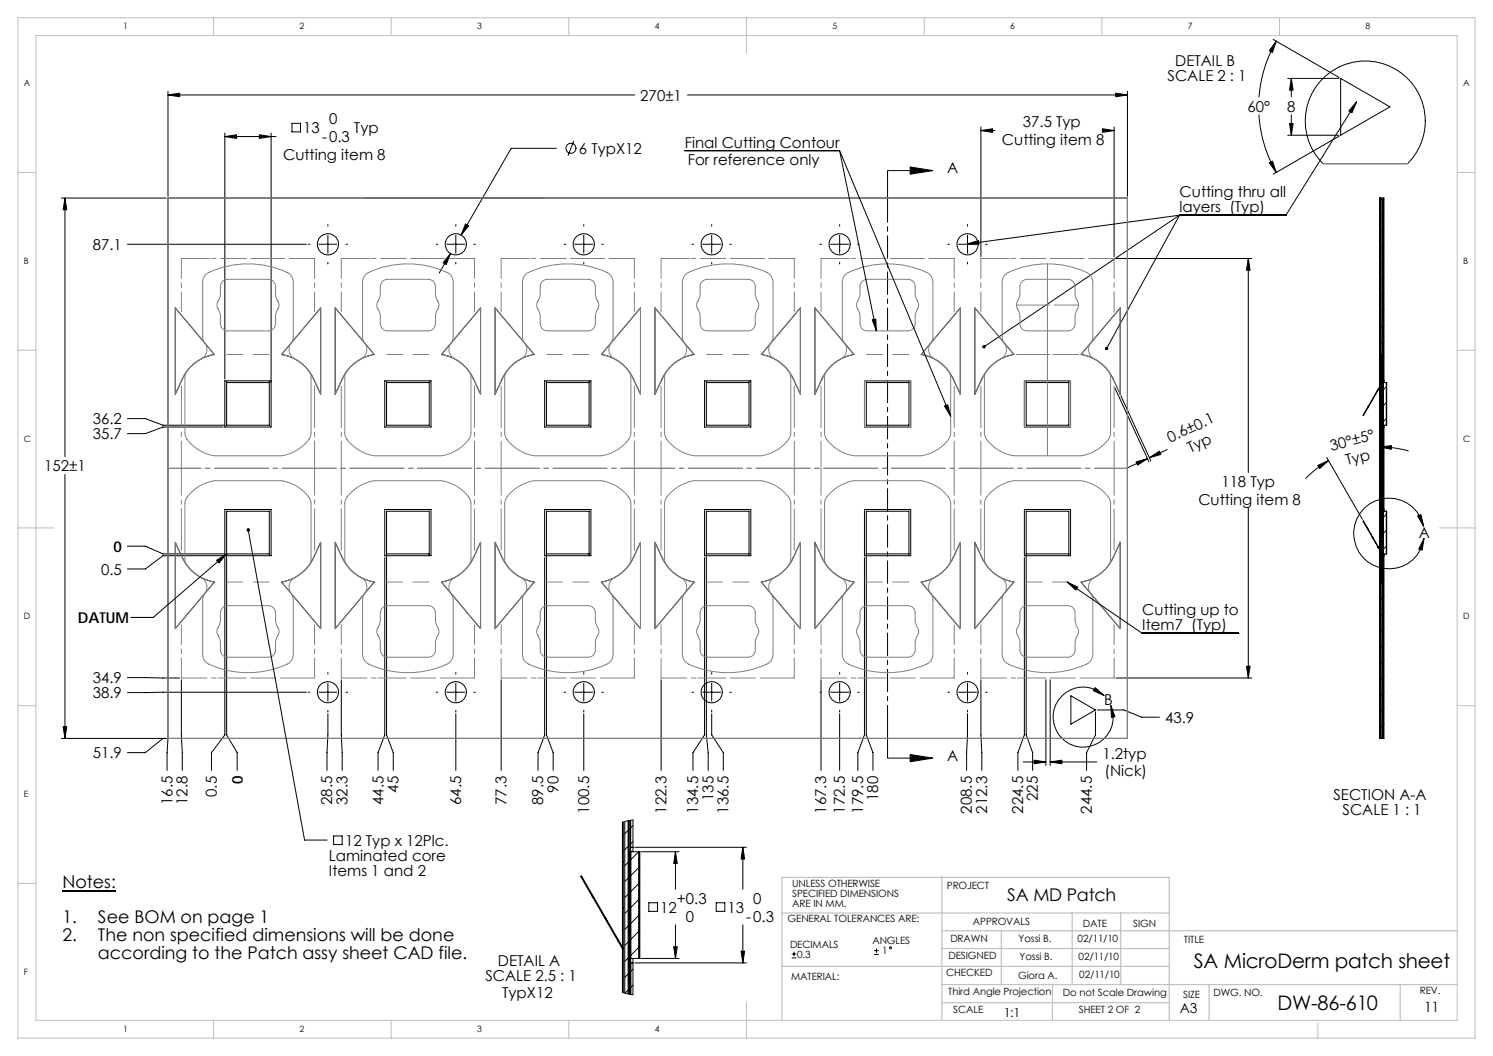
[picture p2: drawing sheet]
<svg xmlns="http://www.w3.org/2000/svg" width="420mm" height="297mm" viewBox="0 0 420 297" stroke-linecap="round" stroke-linejoin="round" font-family="sans-serif">
<g fill="none" stroke="#c0c0c0" stroke-width=".34">
<path d="M220.1 256.8h108.9M265.1 246.4v40.7M301.7 256.8v20.1M315.4 256.8v20.1M220.1 271.8h108.9M265.1 276.9h145M265.1 261.8h145M265.1 266.8h63.9M281.8 261.8v15.1M296.2 276.9v10.2M340.3 276.9v10.2M394 276.9v10.2"/>
<path d="M220.1 287.1v-40.3h108.9v40.3M265.1 282h63.9"/>
</g>
<g fill="none" stroke="#c0c0c0" stroke-width=".28">
<path d="M5.1 5h410v287h-410zM10.1 10h400v277h-400zM60.1 5v5M110.1 5v5M160.1 5v5M210.1 5v10M260.1 5v5M310.1 5v5M360.1 5v5M5.1 48.5h5M410.1 48.5h5M5.1 98.5h5"/>
<path d="M410.1 98.5h5M5.1 148.5h10M405.1 148.5h10M5.1 198.5h5M410.1 198.5h5M5.1 248.5h5M60.1 287v5M110.1 287v5M160.1 287v5M210.1 282v10M370.9 287.8v4.2"/>
</g>
<g fill="none" stroke="#000" stroke-width=".28">
<path d="M358.3 11.1l18.6 10.7M359.2 11.6a37.2 37.2 0 0 0-4.9 15.7M47.3 25.7v29.5M47.3 26.7h131.3M63.3 37.4v69.2M63.3 38.4h14.4M76.3 37.4v82.7h-13v-13h13M82.2 34.7h2.4v2.4h-2.4zM161.5 39.7l-1.6 4M193.5 26.7h123.8M276 35.7v36.5M276 36.7h4"/>
<path d="M312 36.7h1.5M313.5 35.7v36.5M317.3 25.7v29.5M354.3 32.3a37 37 0 0 0 4.9 16.2M362.4 22.1h14.4M362.4 38h14.4M363.4 22.1v5.2M363.4 32.3v5.7M371.8 22.6a16.9 16.9 0 0 1 24.1-.7 16.9 16.9 0 0 1 .2 24.1h-23.8a16.9 16.9 0 0 1-.5-23.4zM376.9 38.3l-18.6 10.7M377.3 22.1l13.8 8-13.8 7.9zM381.8 28.7l-19.9 31.8h-30"/>
<path d="M17.3 55.7h29.5M18.3 55.7v72.7M47.3 55.7h270v152h-270zM156.6 41.7h-12.7l-14.1 24.4M192.7 42.4h43.6M236.3 42.4l31.2 74.7M236.3 42.4l10.3 50.7M262.5 48h-12.7v14.5M388.4 55.7v57.6M388.5 55.7v152M388.9 56.1l-.6 .6M389.3 55.7l-.1 .1"/>
<path d="M35.9 68.7h50.3M86.8 68.7h.4M89.7 68.7h5.1M92.3 63.2v.4M92.3 66.2v5M92.3 73.8v.5M97.4 68.7h.4M122.8 68.7h.4M125.7 68.7h5.1M126.8 71.3l-3.2 5.5M128.3 63.2v.4M128.3 66.2v5"/>
<path d="M128.3 73.8v.5M133.4 68.7h.4M158.7 68.7h.5M161.7 68.7h5.1M164.3 63.2v.4M164.3 66.2v5M164.3 73.8v.5M169.4 68.7h.4M194.7 68.7h.5M197.7 68.7h5.1M200.3 63.2v.4M200.3 66.2v5"/>
<path d="M200.3 73.8v.5M205.4 68.7h.4M230.7 68.7h.5M233.8 68.7h5M236.3 63.2v.4M236.3 66.2v5M236.3 73.8v.5M241.4 68.7h.4M249.8 63.8v1.2M249.8 66.3v6.4M249.8 73.9v1.3M249.8 76.5v6.3"/>
<path d="M266.8 68.7h.4M269.7 68.7h5.1M272.3 63.2v.4M272.3 66.2v5M272.3 73.8v.5M277.4 68.7h.4M314 72.7h38.3M331.9 60.5l-59.7 8.1M331.9 60.5l-20.5 37.5M331.9 60.5l-55 37M351.3 72.7v60.2M388.9 60.6l-.6 .6"/>
<path d="M388.9 65l-.6 .7M388.9 69.6l-.6 .6M388.9 74l-.6 .7M388.9 78.5l-.6 .7M389.5 64.5l-.3 .3M389.5 73.5l-.3 .3M389.5 78l-.3 .3M389.5 69l-.3 .3M389.5 60l-.3 .3M49.3 86.6l11 13.1a12 12 0 0 0-9 6.9l-2 4.3zM90.2 86.6v24.3a24 24 0 0 0-3.7-7.1 12 12 0 0 0-7.3-4.1zM94.3 86.6l11 13.1a12 12 0 0 0-9 6.9l-2 4.3z"/>
<path d="M135.2 86.6v24.3a23.8 23.8 0 0 0-3.7-7.1 12 12 0 0 0-7.3-4.1zM139.3 86.6l11 13.1a12 12 0 0 0-9 6.9l-2 4.3zM180.2 86.6v24.3a23.8 23.8 0 0 0-3.7-7.1 12 12 0 0 0-7.3-4.1zM184.3 86.6l11 13.1a12 12 0 0 0-9 6.9l-2 4.3zM225.2 86.6v24.3a23.8 23.8 0 0 0-3.7-7.1 12 12 0 0 0-7.3-4.1zM229.3 86.6l11 13.1a12 12 0 0 0-9 6.9l-2 4.3zM249.8 84.1v1.3M249.8 86.6v6.4M249.8 94.3v1.2M249.8 96.8v6.3M270.2 86.6v24.3a23.8 23.8 0 0 0-3.7-7.1 12 12 0 0 0-7.3-4.1zM274.3 86.6l11 13.1a12 12 0 0 0-9 6.9l-2 4.3z"/>
<path d="M315.2 86.6v24.3a23.8 23.8 0 0 0-3.7-7.1 12 12 0 0 0-7.3-4.1zM388.4 99.7h.1M388.9 83l-.6 .7M388.9 87.5l-.6 .7M388.9 92l-.6 .6M388.9 96.5l-.6 .7M388.9 99.7h.2v64M389.5 82.5l-.3 .2M389.5 87l-.3 .2M389.5 91.5l-.3 .2M389.5 96l-.3 .2M35.9 117.8h5l5 1.8h17.4"/>
<path d="M63.8 107.6h12M63.8 107.1v12.5h12v-12.5M108.3 107.1h13v13h-13zM108.8 107.6h12M108.8 107.1v12.5h12v-12.5M153.3 107.1h13v13h-13zM153.8 107.6h12M153.8 107.1v12.5h12v-12.5M198.3 107.1h13v13h-13zM198.8 107.6h12M198.8 107.1v12.5h12v-12.5M243.3 107.1h13v13h-13z"/>
<path d="M243.8 107.6h12M243.8 107.1v12.5h12v-12.5M249.8 104.4v1.3M249.8 107v6.3M249.8 114.6v1.2M249.8 117.1v6.4M288.3 107.1h13v13h-13zM288.8 107.1v12.5h12v-12.5M288.8 107.6h12M313.7 109.1l9.6 20.8M315.4 111.3l8.5 18.4M384.8 114.7l-1.2 2.1 1.3-2.1"/>
<path d="M384.8 114.7h.1M384.9 114.5l-.1 .2M384.9 114.5l.1 .1M385 114.6l-.1 .1M386.3 112.1h.1M386.3 112.1l-1.4 2.4M386.4 112.1l-1.4 2.5M386.5 111.8l-.2 .3M386.5 111.8h.1M386.6 111.8l-.2 .3M387.7 109.6l-1.2 2.2M387.7 109.6l.1 .1"/>
<path d="M387.8 109.6l.5-.9v-53h.6v152h-.6v-53l-.5-.8M387.8 109.6h-.1M387.8 109.6h.1M387.8 109.7l-1.2 2.1M387.9 109.6l-.1 .1M388.3 113.3v5.1M388.3 108.9v4.4M388.3 118.4v26.6M388.3 118.4h.1M388.3 113.3h.1M388.4 108.7l-.5 .9M388.4 113.3v5.1"/>
<path d="M388.4 119.5l-.1 .1M388.4 101.5l-.1 .1M388.4 106l-.1 .1M388.4 118.4v26.6M389.1 100h.1M389.2 107.1h.3M389.2 107.6h1v12h-1.1M389.5 107.6v-51.9h-.3v152h.3v-51.9M389.5 100.5l-1 .9M389.5 104.9l-1 1M389.5 119.6v24.2M390.2 107.6v12"/>
<path d="M390.2 108.7l-1.7 1.7M390.2 113.2l-1.7 1.7M390.2 117.6l-1.7 1.7M18.3 133.5v74.2M62.8 120.1h-16.9l-5 1.9h-5M249.8 124.7v1.3M249.8 127.3v6.3M249.8 134.9v1.3M249.8 137.4v6.4M322.9 129l-5.7 2.7M328.5 126.4l-5 2.4M373.4 128.7l10 17.4"/>
<path d="M373.9 129.6a29.5 29.5 0 0 0-6.4 5M388.3 125.7a30.3 30.3 0 0 1 8 1.1M388.4 124l-.1 .1M388.4 128.5l-.1 .1M388.4 133l-.1 .1M388.4 137.5l-.1 .1M389.1 123.3l-.6 .5M389.1 127.8l-.6 .5M389.1 132.2l-.6 .6M389.1 136.7l-.6 .6M389.2 120.1h.3M389.5 122.9l-.3 .2"/>
<path d="M389.5 127.4l-.3 .3M389.5 131.9l-.3 .2M389.5 136.4l-.3 .2M35.9 153.6h5l5 2.2h17.4M49.3 152.5a23.7 23.7 0 0 0 3.8 7.1 12.1 12.1 0 0 0 7.2 4.1l-11 13.1zM62.8 156.3h-16.9l-5 3.7h-5M63.3 143.3h13v13h-13zM63.3 156.8v49.9l-3.8 5v5M69.9 149.1l15.8 87.2h6.4M75.8 156.3v-12.5h-12v62.9l2.9 5v5M75.8 155.8h-12l-20.7 17.9h-6.3M90.2 152.5v24.3l-11-13.1a12 12 0 0 0 9-6.8z"/>
<path d="M94.3 152.5a23.7 23.7 0 0 0 3.8 7.1 12.1 12.1 0 0 0 7.2 4.1l-11 13.1zM108.3 143.3h13v13h-13zM108.3 156.8v49.9l-1.9 5v5M108.8 155.8h12M120.8 156.3v-12.5h-12v62.9l1.9 5v5M135.2 152.5v24.3l-11-13.1a12.1 12.1 0 0 0 9-6.8zM139.3 152.5a23.7 23.7 0 0 0 3.8 7.1 12.1 12.1 0 0 0 7.2 4.1l-11 13.1zM153.3 143.3h13v13h-13zM153.3 156.8v49.9l-1.9 5v5M153.8 155.8h12M165.8 156.3v-12.5h-12v62.9l1.9 5v5M180.2 152.5v24.3l-11-13.1a12.1 12.1 0 0 0 9-6.8z"/>
<path d="M184.3 152.5a23.7 23.7 0 0 0 3.8 7.1 12.1 12.1 0 0 0 7.2 4.1l-11 13.1zM198.3 143.3h13v13h-13zM198.3 156.8v49.9l-3.3 5v5M198.8 155.8h12M210.8 156.3v-12.5h-12v62.9l.5 5v5M225.2 152.5v24.3l-11-13.1a12.1 12.1 0 0 0 9-6.8zM229.3 152.5a23.7 23.7 0 0 0 3.8 7.1 12.1 12.1 0 0 0 7.2 4.1l-11 13.1zM243.3 143.3h13v13h-13zM243.3 156.8v49.9l-1.9 5v5M243.8 155.8h12M249.8 145.1v1.2M249.8 147.6v6.3"/>
<path d="M249.8 155.2v1.3M249.8 157.8v6.3M255.8 156.3v-12.5h-12v62.9l1.9 5v5M270.2 152.5v24.3l-11-13.1a12.1 12.1 0 0 0 9-6.8zM274.3 152.5a23.7 23.7 0 0 0 3.8 7.1 12.1 12.1 0 0 0 7.2 4.1l-11 13.1zM288.3 143.3h13v13h-13zM288.3 156.8v49.9l-1.8 5v5M288.8 155.8h12M300.8 156.3v-12.5h-12v62.9l1.8 5v5M315.2 152.5v24.3l-11-13.1a12.1 12.1 0 0 0 9-6.8zM351.3 143v47.7M383.7 146.6l-.1 .1"/>
<path d="M384.8 148.8l.1 .1M384.9 148.7l.1 .2M384.9 148.7l-1.2-2.2 1.1 2.3M384.9 148.7l-.1 .1M384.9 148.9l1.4 2.5M385 148.9l1.4 2.4M385 148.9h-.1M386.3 151.4l.2 .2M386.4 151.3l.2 .3M386.4 151.3l-.1 .1M386.5 151.6l1.2 2.2M386.6 151.6l1.2 2.2"/>
<path d="M386.6 151.6h-.1M387.7 153.8l.1 .1M387.8 153.8h.1M387.8 153.8h-.1M387.9 153.8l.5 .9M387.9 153.8l-.1 .1M388.3 145v5.2M388.3 150.2v4.3M388.3 150.2h.1M388.3 145h.1M388.4 145v5.2M388.4 155.4l-.1 .1"/>
<path d="M388.4 159.9l-.1 .1M388.4 141.9l-.1 .1M388.4 150.2v57.5M389.1 143.8h1.1v12h-1M389.1 141.2l-.6 .6M389.2 143.3h.3M389.2 156.3h.3M389.5 140.9l-.3 .2M389.5 158.8l-1 .9M390.2 143.8v12M390.2 144.6l-1.7 1.7M390.2 149.1l-1.7 1.7"/>
<path d="M390.2 153.6l-1.7 1.7M400.6 148a9.9 9.9 0 0 0-15.5-6 9.9 9.9 0 0 0 .6 16.6 9.9 9.9 0 0 0 15-7.2M249.8 165.4v1.2M249.8 167.9v6.4M249.8 175.5v1.3M249.8 178.1v6.3M300.3 163.7l21.1 14.4h27.2M388.4 163.7h.1M388.9 163.8l-.6 .7M388.9 168.3l-.6 .7M388.9 172.8l-.6 .7M388.9 177.3l-.6 .7"/>
<path d="M388.9 163.7h.2M389.1 163.7h.1M389.1 163.4h.1M389.5 163.3l-.3 .3M389.5 167.8l-.3 .3M389.5 172.3l-.3 .3M389.5 176.8l-.3 .2M35.9 190.6l14.6 .1M51 191.2v15.5l.3 10M86.2 194.7l-50.3 .1M86.8 194.7h.4M89.7 194.7h5.1"/>
<path d="M92.3 189.2v.4M92.3 192.2v5.1M92.3 199.8v.5M96 191.2v15.5l.3 10M97.4 194.7h.4M122.8 194.7h.4M125.7 194.7h5.1M128.3 189.2v.4M128.3 192.2v5.1M128.3 199.8v.5M133.4 194.7h.4M141 191.2v25.5"/>
<path d="M158.7 194.7h.5M161.7 194.7h5.1M164.3 189.2v.4M164.3 192.2v5.1M164.3 199.8v.5M169.4 194.7h.4M186 191.2v25.5M194.7 194.7h.5M197.7 194.7h5.1M200.3 189.2v.4M200.3 192.2v5.1M200.3 199.8v.5"/>
<path d="M205.4 194.7h.4M230.7 194.7h.5M231 191.2v25.5M233.8 194.7h5M236.3 189.2v.4M236.3 192.2v5.1M236.3 199.8v.5M241.4 194.7h.4M249.8 198.4v14.9h12.7M249.8 185.7v1.3M249.8 188.2v6.4M249.8 195.9v1.2"/>
<path d="M266.8 194.7h.4M269.7 194.7h5.1M272.3 189.2v.4M272.3 192.2v5.1M272.3 199.8v.5M276 191.2v15.5l.3 10M277.4 194.7h.4M294.3 191.2v24.1M295.5 191.2v24.1M301.4 195.7l6.9 4-6.9 4zM308.8 199.7h7.5l5 2h5M310.7 195.6a8.4 8.4 0 0 0-13.7 2.9 8.4 8.4 0 0 0 7.8 11.6 8.4 8.4 0 0 0 7.8-11.6"/>
<path d="M314 190.7h38.3M388.9 181.8l-.6 .7M388.9 186.3l-.6 .6M388.9 190.8l-.6 .6M388.9 195.3l-.6 .6M388.9 199.7l-.6 .7M389.5 181.3l-.3 .2M389.5 185.8l-.3 .2M389.5 190.2l-.3 .3M389.5 194.8l-.3 .2M389.5 199.2l-.3 .3M17.3 207.7h29.5"/>
<path d="M45.9 207.7l-5 4h-5M47.3 207.7l-.3 4v5M92.3 200.8l-.3 15.9M128.3 200.8v15.9M164.3 200.8v15.9M200.3 200.8v5.9l3.2 5v5M236.3 200.8v15.9M272.3 200.8l-.3 15.9M288 214.3h6.3M295.5 214.3h13.1M308.3 200.2v6.5l-2.5 5v5M388.9 204.3l-.6 .6"/>
<path d="M389.5 203.7l-.3 .3M93.9 235.1h2.4v2.5h-2.4zM175.4 234.9l-.2 .3M175.4 239.4l-.2 .2M176.8 230.9v48.7M177.2 233.1l-1.4 1.4M177.2 237.6l-1.4 1.4M177.2 239.6h2.9v30h-2.6M177.5 238.3h.6M178.1 239.6v-8.9h-.6v49M178.1 232.2l-.6 .6M178.1 236.7l-.6 .6"/>
<path d="M178.6 238.3h31.4M179.7 239.6l-3.9 3.9M179.8 239.6v30M180.3 239.6h10.8M190.1 239.6v10.5M209.1 238.3v11.8M163.8 246.6l-.2 .2M165.4 249.4l-.2 .2M166.6 252l.2 .4M166.8 251.8l.2 .5M166.8 251.8l-3.2-5.4-.2 .1 3.2 5.5M166.8 251.8l-.2 .2"/>
<path d="M166.8 252.4l3.5 6.1M167 252.3l3.5 6M167 252.3l-.2 .1M170.3 258.5l.4 .6M170.5 258.3l.4 .7M170.5 258.3l-.2 .2M170.7 259.1l3.1 5.5M170.9 259l3.1 5.4M170.9 259l-.2 .1M175.2 242.6v12.9M175.2 242.6v-11.3l.2-.1v11.4M175.2 255.5v10.9"/>
<path d="M175.2 255.5h.2M175.2 242.6h.2M175.4 255.5v23.8l-.2-.1v-12.3l-1.3-2.2M175.4 242.6v12.9M180.1 243.8l-4.3 4.2M180.1 248.2l-4.3 4.3M180.1 252.8l-4.3 4.2M180.1 257.2l-4.3 4.3M182.6 253.9h2.4v2.4h-2.4zM201.6 253.9h2.4v2.4h-2.4zM173.8 264.6l.1 .1M174 264.4l.1 .2"/>
<path d="M174 264.4l-.2 .2M174.1 264.6l1.3 2.3M174.1 264.6l-.2 .1M175.2 266.5l-.1 .2M175.4 270.8l-.2 .3M175.4 275.3l-.2 .3M177.5 270.8h.6M178.1 269.6v10.2l-2.3-.4v-48.3l1.4-.3v48.9M178.1 272.6l-2.3 2.3M178.1 277.1l-2.2 2.3M178.6 270.8h31.4M180.1 261.7l-4.3 4.2"/>
<path d="M180.1 266.2l-4.3 4.2M180.3 269.6h10.8M190.1 260.2v9.4M209.1 260.2v10.6M222.9 269.5h1.1M222.9 268.4h1.1M223.5 267.8v1.1M246.1 268.5h1.1M246.1 267.4h1.1M246.6 266.8v1.1M250.4 266.4h.4v.4h-.4z"/>
<circle cx="160.7" cy="41.7" r="1.42"/>
<circle cx="92.3" cy="68.7" r="3"/>
<circle cx="128.3" cy="68.7" r="3"/>
<circle cx="164.3" cy="68.7" r="3"/>
<circle cx="200.3" cy="68.7" r="3"/>
<circle cx="236.3" cy="68.7" r="2.99"/>
<circle cx="272.3" cy="68.7" r="3"/>
<circle cx="92.3" cy="194.7" r="3"/>
<circle cx="128.3" cy="194.7" r="3"/>
<circle cx="164.3" cy="194.7" r="3"/>
<circle cx="200.3" cy="194.7" r="3"/>
<circle cx="236.3" cy="194.7" r="2.99"/>
<circle cx="272.3" cy="194.7" r="3"/>
</g>
<g fill="#000" stroke="#000" stroke-width=".28">
<path d="M359.2 11.6l-1.1 3.2-.9-.5zM47.3 26.7l3.3-.5v1zM63.3 38.4l3.3-.5v1zM73 37.9l3.3 .5-3.3 .5zM276 36.7l3.3-.5v1zM310.2 36.2l3.3 .5-3.3 .5zM314 26.2l3.3 .5-3.3 .5zM363.4 22.1l.5 3.3h-1zM362.9 34.7h1l-.5 3.3zM381.8 28.7l-1.3 3-.9-.5zM18.3 55.7l.5 3.3h-1zM256.1 47l6.4 1-6.4 1z"/>
<path d="M357.2 45.8l.9-.5 1.1 3.2zM126.8 71.3l-1.2 3.1-.9-.5zM131 63l.9 .5-2.1 2.6zM272.2 68.6l3.2-.9 .1 1zM351.3 72.7l.5 3.3h-1zM245.5 89.9l1-.2 .1 3.4zM265.8 114.2l.9-.4 .8 3.3zM319.7 129.9l3.2-.9-2.8 1.9zM323.5 128.8l2.8-1.9 .4 .9zM370.8 130.9l3.1-1.3-2.5 2.2zM388.3 125.7l3.3-.3v1zM60.9 157.6l2.9-1.8-2.2 2.6z"/>
<path d="M398.9 145.1l1-.3 .7 3.2zM400.7 151.4l-.5 3.3-.9-.2zM300.3 163.7l3 1.5-.5 .8zM308.2 193.4l2.5 2.2-3.1-1.3zM312.6 198.5l1.2 3.1-1 .2zM350.8 187.4h1l-.5 3.3zM17.8 204.4h1l-.5 3.3zM256.1 212.2l6.4 1.1-6.4 1zM291 213.8l3.3 .5-3.3 .5zM295.5 214.3l3.3-.5v1zM190.1 239.6l.5 3.3h-1zM209.1 238.3l.5 3.3h-1.1z"/>
<path d="M189.6 266.3h1l-.5 3.3zM208.5 267.5h1.1l-.5 3.3z"/>
<path d="M276.7 97.2l.5 .1-.1 .5-.5-.1 .3-.2-.3 .2z" fill-rule="evenodd"/>
<path d="M311.2 97.7h.4l.2 .2-.2 .4h-.3l.1-.3-.1 .3-.2-.2z" fill-rule="evenodd"/>
<path d="M69.6 148.9l.2-.1 .1 .3-.1-.3h.3l.1 .5-.6 .1z" fill-rule="evenodd"/>
</g>
<g fill="none" stroke="#808080" stroke-width=".28">
<path d="M47.3 55.7h270v152h-270zM372.3 46h23.8M51 79.6v1.2M57.9 77.3a23.5 23.5 0 0 1 14.1-3 21.3 21.3 0 0 1 9.7 3l.6 .9 .2 1.2v15.3l-.2 1.1a3.3 3.3 0 0 0 1.3 5.5 8 8 0 0 1 3.9 4.5v16a4.9 4.9 0 0 1-2.5 3.8l-3.1 1.9-2.7 .7h-18.9a11.1 11.1 0 0 1-8.2-5.7l-.1-16.3a4.5 4.5 0 0 1 2.2-3.5l1.8-1.4a3.3 3.3 0 0 0 1.2-5.5l-.2-1.1v-15.3l.3-1.2zM59 72.7h-8v5.6M59.6 72.7h1.2M62.1 72.7h7.2M62.6 79.1l1.4-.5h11.5a2 2 0 0 1 2 2l.1 2.4 .2 .9a2.89 2.89 0 0 1 0 3.9l-.2 .9a5.1 5.1 0 0 1-.6 3.8l-1.5 .6h-11.5a2.01 2.01 0 0 1-2-2v-2.4l-.2-.9a2.89 2.89 0 0 1 0-3.9l.2-.9a5.1 5.1 0 0 1 .6-3.9zM70.5 72.7h8.2M78.9 72.7h1.3M81.4 72.7h7.1v5.6M88.5 79.6v1.2"/>
<path d="M96 79.6v1.2M102.9 77.3a23.5 23.5 0 0 1 14.1-3 21.3 21.3 0 0 1 9.7 3l.6 .9 .2 1.2v15.3l-.2 1.1a3.3 3.3 0 0 0 1.3 5.5 8 8 0 0 1 3.9 4.5v16a4.9 4.9 0 0 1-2.5 3.8l-3.1 1.9-2.7 .7h-18.9a11.1 11.1 0 0 1-8.2-5.7l-.1-16.3a4.5 4.5 0 0 1 2.2-3.5l1.8-1.4a3.3 3.3 0 0 0 1.2-5.5l-.2-1.1v-15.3l.3-1.2zM104 72.7h-8v5.6M104.6 72.7h1.2M107.1 72.7h7.2M107.6 79.1l1.4-.5h11.5a2 2 0 0 1 2 2l.1 2.4 .2 .9a2.89 2.89 0 0 1 0 3.9l-.2 .9a5.1 5.1 0 0 1-.6 3.8l-1.5 .6h-11.5a2.01 2.01 0 0 1-2-2v-2.4l-.2-.9a2.89 2.89 0 0 1 0-3.9l.2-.9a5.1 5.1 0 0 1 .6-3.9zM115.5 72.7h8.2M123.9 72.7h1.3M126.4 72.7h7.1v5.6M133.5 79.6v1.2M141 79.6v1.2M147.9 77.3a23.5 23.5 0 0 1 14.1-3 21.3 21.3 0 0 1 9.7 3l.6 .9 .2 1.2v15.3l-.2 1.1a3.3 3.3 0 0 0 1.3 5.5 8 8 0 0 1 3.9 4.5v16a4.9 4.9 0 0 1-2.5 3.8l-3.1 1.9-2.7 .7h-18.9a11.1 11.1 0 0 1-8.2-5.7l-.1-16.3a4.5 4.5 0 0 1 2.2-3.5l1.8-1.4a3.3 3.3 0 0 0 1.2-5.5l-.2-1.1v-15.3l.3-1.2z"/>
<path d="M149 72.7h-8v5.6M149.6 72.7h1.2M152.1 72.7h7.2M152.6 79.1l1.4-.5h11.5a2 2 0 0 1 2 2l.1 2.4 .2 .9a2.89 2.89 0 0 1 0 3.9l-.2 .9a5.1 5.1 0 0 1-.6 3.8l-1.5 .6h-11.5a2.01 2.01 0 0 1-2-2v-2.4l-.2-.9a2.89 2.89 0 0 1 0-3.9l.2-.9a5.1 5.1 0 0 1 .6-3.9zM160.5 72.7h8.2M168.9 72.7h1.3M171.4 72.7h7.1v5.6M178.5 79.6v1.2M186 79.6v1.2M192.9 77.3a23.5 23.5 0 0 1 14.1-3 21.3 21.3 0 0 1 9.7 3l.6 .9 .2 1.2v15.3l-.2 1.1a3.3 3.3 0 0 0 1.3 5.5 8 8 0 0 1 3.9 4.5v16a4.9 4.9 0 0 1-2.5 3.8l-3.1 1.9-2.7 .7h-18.9a11.1 11.1 0 0 1-8.2-5.7l-.1-16.3a4.5 4.5 0 0 1 2.2-3.5l1.8-1.4a3.3 3.3 0 0 0 1.2-5.5l-.2-1.1v-15.3l.3-1.2zM194 72.7h-8v5.6M194.6 72.7h1.2"/>
<path d="M197.1 72.7h7.2M197.6 79.1l1.4-.5h11.5a2 2 0 0 1 2 2l.1 2.4 .2 .9a2.89 2.89 0 0 1 0 3.9l-.2 .9a5.1 5.1 0 0 1-.6 3.8l-1.5 .6h-11.5a2.01 2.01 0 0 1-2-2v-2.4l-.2-.9a2.89 2.89 0 0 1 0-3.9l.2-.9a5.1 5.1 0 0 1 .6-3.9zM205.5 72.7h8.2M213.9 72.7h1.3M216.4 72.7h7.1v5.6M223.5 79.6v1.2M231 79.6v1.2M237.9 77.3a23.5 23.5 0 0 1 14.1-3 21.4 21.4 0 0 1 9.7 3l.6 .9 .2 1.2v15.3l-.2 1.1a3.3 3.3 0 0 0 1.3 5.5 8 8 0 0 1 3.9 4.5v16a4.9 4.9 0 0 1-2.5 3.8l-3.1 1.9-2.7 .7h-18.9a11.1 11.1 0 0 1-8.2-5.7l-.1-16.3a4.6 4.6 0 0 1 2.2-3.5l1.8-1.4a3.3 3.3 0 0 0 1.2-5.5l-.2-1.1v-15.3a3 3 0 0 1 .9-2.1zM239 72.7h-8v5.6M239.6 72.7h1.2M242.1 72.7h7.2M242.6 79.1l1.4-.5h11.5a2 2 0 0 1 2 2l.1 2.4 .2 .9a2.89 2.89 0 0 1 0 3.9l-.2 .9a5.1 5.1 0 0 1-.6 3.8l-1.5 .6h-11.5a2.01 2.01 0 0 1-2-2v-2.4l-.2-.9a2.89 2.89 0 0 1 0-3.9l.2-.9a5.1 5.1 0 0 1 .6-3.9z"/>
<path d="M250.5 72.7h8.2M258.9 72.7h1.3M261.4 72.7h7.1v5.6M268.5 79.6v1.2M276 79.6v1.2M282.9 77.3a23.5 23.5 0 0 1 14.1-3 21.4 21.4 0 0 1 9.7 3l.6 .9 .2 1.2v15.3l-.2 1.1a3.3 3.3 0 0 0 1.3 5.5 8 8 0 0 1 3.9 4.5v16a4.9 4.9 0 0 1-2.5 3.8l-3.1 1.9-2.7 .7h-18.9a11.1 11.1 0 0 1-8.2-5.7l-.1-16.3a4.6 4.6 0 0 1 2.2-3.5l1.8-1.4a3.3 3.3 0 0 0 1.2-5.5l-.2-1.1v-15.3a3 3 0 0 1 .9-2.1zM284 72.7h-8v5.6M284.6 72.7h1.2M287.1 72.7h7.2M287.6 79.1l1.4-.5h11.5a2 2 0 0 1 2 2l.1 2.4 .2 .9a2.86 2.86 0 0 1 0 3.9l-.2 .9a5.1 5.1 0 0 1-.6 3.8l-1.5 .6h-11.5a2.01 2.01 0 0 1-2-2v-2.4l-.2-.9a2.89 2.89 0 0 1 0-3.9l.2-.9a5.1 5.1 0 0 1 .6-3.9zM294.8 74.2v15.6M295.5 72.7h8.2"/>
<path d="M303.9 72.7h1.3M306.4 72.7h7.1v5.6M313.5 79.6v1.2M49.3 86.6l11 13.1a12 12 0 0 0-9 6.9l-2 4.3zM51 82.1v5.6M63.8 99.7h4.5M71.2 99.7h4.5M88.5 82.1v5.6M90.2 86.6v24.3a23.8 23.8 0 0 0-3.7-7.1 12 12 0 0 0-7.3-4.1zM94.3 86.6l11 13.1a12 12 0 0 0-9 6.9l-2 4.3zM96 82.1v5.6M108.8 99.7h4.5"/>
<path d="M116.2 99.7h4.5M133.5 82.1v5.6M135.2 86.6v24.3a23.8 23.8 0 0 0-3.7-7.1 12 12 0 0 0-7.3-4.1zM139.3 86.6l11 13.1a12 12 0 0 0-9 6.9l-2 4.3zM141 82.1v5.6M153.8 99.7h4.5M161.2 99.7h4.5M178.5 82.1v5.6M180.2 86.6v24.3a23.8 23.8 0 0 0-3.7-7.1 12 12 0 0 0-7.3-4.1zM184.3 86.6l11 13.1a12 12 0 0 0-9 6.9l-2 4.3zM186 82.1v5.6M198.8 99.7h4.5"/>
<path d="M206.2 99.7h4.5M223.5 82.1v5.6M225.2 86.6v24.3a23.8 23.8 0 0 0-3.7-7.1 12 12 0 0 0-7.3-4.1zM229.3 86.6l11 13.1a12 12 0 0 0-9 6.9l-2 4.3zM231 82.1v5.6M243.8 99.7h4.5M251.2 99.7h4.5M268.5 82.1v5.6M270.2 86.6v24.3a23.8 23.8 0 0 0-3.7-7.1 12 12 0 0 0-7.3-4.1zM274.3 86.6l11 13.1a12 12 0 0 0-9 6.9l-2 4.3zM276 82.1v5.6M286 85.8h9.4"/>
<path d="M286 99.7h9.4M288.8 99.7h4.5M294.8 84.8v15.8M294.8 91v1.3M294.8 93.6v34.6M296.2 99.7h7.3M296.7 85.8h6.8M313.5 82.1v5.6M315.2 86.6v24.3a23.8 23.8 0 0 0-3.7-7.1 12 12 0 0 0-7.3-4.1zM51 108.6v11.7M88.5 108.6v11.7M96 108.6v11.7"/>
<path d="M133.5 108.6v11.7M141 108.6v11.7M178.5 108.6v11.7M186 108.6v11.7M223.5 108.6v11.7M231 108.6v11.7M243.3 107.1h13v13h-13zM268.5 108.6v11.7M276 108.6v11.7M288.3 107.1h13v13h-13zM313.5 108.6v11.7M47.3 131.7h9.2"/>
<path d="M51 121.5v1.3M51 124.1v15.2M53.8 138.5a12.2 12.2 0 0 1 6.5-3.3h18.9a11.2 11.2 0 0 1 8.2 5.7l.1 16.4a4.6 4.6 0 0 1-2.1 3.4l-1.8 1.4a3.3 3.3 0 0 0-1.3 5.5l.2 1.1v15.4l-.2 1.1a3.8 3.8 0 0 1-2.9 2.2 26 26 0 0 1-21.1-.9l-.8-.8-.5-1.6v-15.4l.2-1.1a3.3 3.3 0 0 0-1.2-5.5 8 8 0 0 1-3.9-4.4v-16.4l.3-1.1zM57.8 131.7h1.3M60.4 131.7h15.2M76.9 131.7h1.2M79.4 131.7h15.2M88.5 121.5v1.3M88.5 124.1v15.2M95.9 131.7h1.3M96 121.5v1.3M96 124.1v15.2"/>
<path d="M98.5 131.7h15.2M98.8 138.5a12.2 12.2 0 0 1 6.5-3.3h18.9a11.2 11.2 0 0 1 8.2 5.7l.1 16.4a4.6 4.6 0 0 1-2.1 3.4l-1.8 1.4a3.3 3.3 0 0 0-1.3 5.5l.2 1.1v15.4l-.2 1.1a3.8 3.8 0 0 1-2.9 2.2 26 26 0 0 1-21.1-.9l-.8-.8-.5-1.6v-15.4l.2-1.1a3.3 3.3 0 0 0-1.2-5.5 7.9 7.9 0 0 1-3.9-4.4v-16.4l.3-1.1zM115 131.7h1.2M117.5 131.7h15.2M133.5 121.5v1.3M133.5 124.1v15.2M134 131.7h1.3M136.6 131.7h15.2M141 121.5v1.3M141 124.1v15.2M143.8 138.5a12.2 12.2 0 0 1 6.5-3.3h18.9a11.2 11.2 0 0 1 8.2 5.7l.1 16.4a4.6 4.6 0 0 1-2.1 3.4l-1.8 1.4a3.3 3.3 0 0 0-1.3 5.5l.2 1.1v15.4l-.2 1.1a3.8 3.8 0 0 1-2.9 2.2 26 26 0 0 1-21.1-.9l-.8-.8-.5-1.6v-15.4l.2-1.1a3.3 3.3 0 0 0-1.2-5.5 7.9 7.9 0 0 1-3.9-4.4v-16.4l.3-1.1zM153.1 131.7h1.2"/>
<path d="M155.6 131.7h15.2M172.1 131.7h1.3M174.7 131.7h15.2M178.5 121.5v1.3M178.5 124.1v15.2M186 121.5v1.3M186 124.1v15.2M188.8 138.5a12.2 12.2 0 0 1 6.5-3.3h18.9a11.2 11.2 0 0 1 8.2 5.7l.1 16.4a4.6 4.6 0 0 1-2.1 3.4l-1.8 1.4a3.3 3.3 0 0 0-1.3 5.5l.2 1.1v15.4l-.2 1.1a3.8 3.8 0 0 1-2.9 2.2 26 26 0 0 1-21.1-.9l-.8-.8-.5-1.6v-15.4l.2-1.1a3.3 3.3 0 0 0-1.2-5.5 7.9 7.9 0 0 1-3.9-4.4v-16.4l.3-1.1zM191.2 131.7h1.2M193.7 131.7h15.2M210.2 131.7h1.3M212.8 131.7h15.2"/>
<path d="M223.5 121.5v1.3M223.5 124.1v15.2M229.3 131.7h1.2M231 121.5v1.3M231 124.1v15.2M231.8 131.7h15.2M233.8 138.5a12.2 12.2 0 0 1 6.5-3.3h18.9a11.2 11.2 0 0 1 8.2 5.7l.1 16.4a4.6 4.6 0 0 1-2.1 3.4l-1.8 1.4a3.3 3.3 0 0 0-1.3 5.5l.2 1.1v15.4l-.2 1.1a3.8 3.8 0 0 1-2.9 2.2 26.1 26.1 0 0 1-21.1-.9l-.4-.3a2.99 2.99 0 0 1-.9-2.1v-15.4l.2-1.1a3.3 3.3 0 0 0-1.2-5.5 7.9 7.9 0 0 1-3.9-4.4v-16.4l.3-1.1zM248.3 131.7h1.3M250.9 131.7h15.2M267.4 131.7h1.2M268.5 121.5v1.3M268.5 124.1v15.2"/>
<path d="M269.9 131.7h15.2M276 121.5v1.3M276 124.1v15.2M278.8 138.5a12.2 12.2 0 0 1 6.5-3.3h18.9a11.2 11.2 0 0 1 8.2 5.7l.1 16.4a4.6 4.6 0 0 1-2.1 3.4l-1.8 1.4a3.3 3.3 0 0 0-1.3 5.5l.2 1.1v15.4l-.2 1.1a3.8 3.8 0 0 1-2.9 2.2 26 26 0 0 1-21.1-.9 2.96 2.96 0 0 1-1.3-2.4v-15.4l.2-1.1a3.3 3.3 0 0 0-1.2-5.5 7.9 7.9 0 0 1-3.9-4.4v-16.4l.3-1.1zM286.4 131.7h1.3M289 131.7h15.2M305.5 131.7h1.2M308 131.7h9.3M313.5 121.5v1.3M313.5 124.1v15.2M49.3 152.5a23.8 23.8 0 0 0 3.8 7.1 12.1 12.1 0 0 0 7.2 4.1l-11 13.1zM51 140.6v1.3"/>
<path d="M51 143.1v11.7M88.5 140.6v1.3M88.5 143.1v11.7M90.2 152.5v24.3l-11-13.1a12 12 0 0 0 9-6.8zM94.3 152.5a23.8 23.8 0 0 0 3.8 7.1 12.1 12.1 0 0 0 7.2 4.1l-11 13.1zM96 140.6v1.3M96 143.1v11.7M133.5 140.6v1.3M133.5 143.1v11.7M135.2 152.5v24.3l-11-13.1a12 12 0 0 0 9-6.8zM139.3 152.5a23.8 23.8 0 0 0 3.8 7.1 12.1 12.1 0 0 0 7.2 4.1l-11 13.1zM141 140.6v1.3"/>
<path d="M141 143.1v11.7M178.5 140.6v1.3M178.5 143.1v11.7M180.2 152.5v24.3l-11-13.1a12 12 0 0 0 9-6.8zM184.3 152.5a23.9 23.9 0 0 0 3.8 7.1 12.1 12.1 0 0 0 7.2 4.1l-11 13.1zM186 140.6v1.3M186 143.1v11.7M223.5 140.6v1.3M223.5 143.1v11.7M225.2 152.5v24.3l-11-13.1a12 12 0 0 0 9-6.8zM229.3 152.5a23.9 23.9 0 0 0 3.8 7.1 12.1 12.1 0 0 0 7.2 4.1l-11 13.1zM231 140.6v1.3"/>
<path d="M231 143.1v11.7M268.5 140.6v1.3M268.5 143.1v11.7M270.2 152.5v24.3l-11-13.1a12 12 0 0 0 9-6.8zM274.3 152.5a23.9 23.9 0 0 0 3.8 7.1 12.1 12.1 0 0 0 7.2 4.1l-11 13.1zM276 140.6v1.3M276 143.1v11.7M313.5 140.6v1.3M313.5 143.1v11.7M315.2 152.5v24.3l-11-13.1a12 12 0 0 0 9-6.8zM51 175.7v5.6M62.6 170.9l1.4-.5h11.5a2 2 0 0 1 2 2l.1 2.4 .2 .9a2.89 2.89 0 0 1 0 3.9l-.2 .9a5.1 5.1 0 0 1-.6 3.8l-1.5 .6h-11.5a2.01 2.01 0 0 1-2-2v-2.4l-.2-.9a2.89 2.89 0 0 1 0-3.9l.2-.9a5.1 5.1 0 0 1 .6-3.9z"/>
<path d="M63.8 163.7h4.5M71.2 163.7h4.5M88.5 175.7v5.6M96 175.7v5.6M107.6 170.9l1.4-.5h11.5a2 2 0 0 1 2 2l.1 2.4 .2 .9a2.89 2.89 0 0 1 0 3.9l-.2 .9a5.1 5.1 0 0 1-.6 3.8l-1.5 .6h-11.5a2.01 2.01 0 0 1-2-2v-2.4l-.2-.9a2.89 2.89 0 0 1 0-3.9l.2-.9a5.1 5.1 0 0 1 .6-3.9zM108.8 163.7h4.5M116.2 163.7h4.5M133.5 175.7v5.6M141 175.7v5.6M152.6 170.9l1.4-.5h11.5a2 2 0 0 1 2 2l.1 2.4 .2 .9a2.89 2.89 0 0 1 0 3.9l-.2 .9a5.1 5.1 0 0 1-.6 3.8l-1.5 .6h-11.5a2.01 2.01 0 0 1-2-2v-2.4l-.2-.9a2.89 2.89 0 0 1 0-3.9l.2-.9a5.1 5.1 0 0 1 .6-3.9zM153.8 163.7h4.5M161.2 163.7h4.5"/>
<path d="M178.5 175.7v5.6M186 175.7v5.6M197.6 170.9l1.4-.5h11.5a2 2 0 0 1 2 2l.1 2.4 .2 .9a2.89 2.89 0 0 1 0 3.9l-.2 .9a5.1 5.1 0 0 1-.6 3.8l-1.5 .6h-11.5a2.01 2.01 0 0 1-2-2v-2.4l-.2-.9a2.89 2.89 0 0 1 0-3.9l.2-.9a5.1 5.1 0 0 1 .6-3.9zM198.8 163.7h4.5M206.2 163.7h4.5M223.5 175.7v5.6M231 175.7v5.6M242.6 170.9l1.4-.5h11.5a2 2 0 0 1 2 2l.1 2.4 .2 .9a2.89 2.89 0 0 1 0 3.9l-.2 .9a5.1 5.1 0 0 1-.6 3.8l-1.5 .6h-11.5a2.01 2.01 0 0 1-2-2v-2.4l-.2-.9a2.89 2.89 0 0 1 0-3.9l.2-.9a5.1 5.1 0 0 1 .6-3.9zM243.8 163.7h4.5M251.2 163.7h4.5M268.5 175.7v5.6M276 175.7v5.6"/>
<path d="M287.6 170.9l1.4-.5h11.5a2 2 0 0 1 2 2l.1 2.4 .2 .9a2.86 2.86 0 0 1 0 3.9l-.2 .9a5.1 5.1 0 0 1-.6 3.8l-1.5 .6h-11.5a2.01 2.01 0 0 1-2-2v-2.4l-.2-.9a2.89 2.89 0 0 1 0-3.9l.2-.9a5.1 5.1 0 0 1 .6-3.9zM288.8 163.7h4.5M296.2 163.7h4.5M313.5 175.7v5.6M51 185.1v5.6h7.3M51 182.6v1.3M59.6 190.7h1.2M61.3 190.7h8M70.5 190.7h7.1M78.9 190.7h1.3M88.5 185.1v5.6h-8.1M88.5 182.6v1.3"/>
<path d="M96 185.1v5.6h7.3M96 182.6v1.3M104.6 190.7h1.2M106.3 190.7h8M115.5 190.7h7.1M123.9 190.7h1.3M133.5 185.1v5.6h-8.1M133.5 182.6v1.3M141 185.1v5.6h7.3M141 182.6v1.3M149.6 190.7h1.2M151.3 190.7h8"/>
<path d="M160.5 190.7h7.1M168.9 190.7h1.3M178.5 185.1v5.6h-8.1M178.5 182.6v1.3M186 185.1v5.6h7.3M186 182.6v1.3M194.6 190.7h1.2M196.3 190.7h8M205.5 190.7h7.1M213.9 190.7h1.3M223.5 185.1v5.6h-8.1M223.5 182.6v1.3"/>
<path d="M231 185.1v5.6h7.3M231 182.6v1.3M239.6 190.7h1.2M241.3 190.7h8M250.5 190.7h7.1M258.9 190.7h1.3M268.5 185.1v5.6h-8.1M268.5 182.6v1.3M276 185.1v5.6h7.3M276 182.6v1.3M284.6 190.7h1.2M286.3 190.7h8"/>
<path d="M295.5 190.7h7.1M303.9 190.7h1.3M313.5 185.1v5.6h-8.1M313.5 182.6v1.3"/>
</g>
<path d="M17.6 250.5h15" fill="none" stroke="#000" stroke-width=".3"/>
<g font-size="5.6">
<text x="336" y="272.3">SA MicroDerm patch sheet</text>
<text x="359.5" y="284">DW-86-610</text>
</g>
<g font-size="4.9">
<text x="17.6" y="249.9">Notes:</text>
<text x="283.5" y="253.5">SA MD Patch</text>
<text x="17.6" y="259.8">1.</text>
<text x="27.6" y="259.8">See BOM on page 1</text>
<text x="17.6" y="264.7">2.</text>
<text x="27.6" y="264.7">The non specified dimensions will be done</text>
<text x="27.6" y="269.6">according to the Patch assy sheet CAD file.</text>
</g>
<g font-size="4.2">
<text x="328.6" y="22.6">SCALE 2 : 1</text>
<text x="330.7" y="18.5">DETAIL B</text>
<text x="180.2" y="28.3">270±1</text>
<text x="92.6" y="35">0</text>
<text x="287.9" y="35.8">37.5 Typ</text>
<text x="351" y="31.4">60°</text>
<text x="362.2" y="31.4">8</text>
<text x="85.4" y="37.5">13</text>
<text x="90.6" y="40">-0.3</text>
<text x="99.6" y="37.5">Typ</text>
<text x="192.7" y="41.7">Final Cutting Contour</text>
<text x="282" y="40.8">Cutting item 8</text>
<text x="79.7" y="45">Cutting item 8</text>
<text x="162.9" y="43.3">6 TypX12</text>
<text x="193.6" y="46.4">For reference only</text>
<text x="266.6" y="48.7">A</text>
<text x="332" y="55.4">Cutting thru all</text>
<text x="332" y="59.6">layers (Typ)</text>
<text x="26.1" y="70.3">87.1</text>
<text x="26.1" y="119.3">36.2</text>
<text x="26.1" y="123.6">35.7</text>
<text x="329.3" y="124.5" transform="rotate(-25 329.3 124.5)">0.6±0.1</text>
<text x="335" y="127.4" transform="rotate(-25 335 127.4)">Typ</text>
<text x="374.7" y="126.8" transform="rotate(-14 374.7 126.8)">30°±5°</text>
<text x="379.1" y="130.9" transform="rotate(-14 379.1 130.9)">Typ</text>
<text x="12.4" y="132.5">152±1</text>
<text x="343.7" y="137">118 Typ</text>
<text x="337.3" y="142">Cutting item 8</text>
<text x="31.9" y="155.3">0</text>
<text x="399.3" y="151.3">A</text>
<text x="28.4" y="161.6">0.5</text>
<text x="321.5" y="173">Cutting up to</text>
<text x="21.9" y="175.3">DATUM</text>
<text x="321.5" y="177.2">Item7 (Typ)</text>
<text x="26.1" y="196.4">38.9</text>
<text x="26.1" y="192.2">34.9</text>
<text x="310.7" y="198.3">B</text>
<text x="327.9" y="203.3">43.9</text>
<text x="26.1" y="213.3">51.9</text>
<text x="266.6" y="214">A</text>
<text x="310.2" y="213.4">1.2typ</text>
<text x="68.3" y="220.7" transform="rotate(-90 68.3 220.7)">0</text>
<text x="310.9" y="218.4">(Nick)</text>
<text x="48.5" y="226.5" transform="rotate(-90 48.5 226.5)">16.5</text>
<text x="52.8" y="226.5" transform="rotate(-90 52.8 226.5)">12.8</text>
<text x="61" y="224.2" transform="rotate(-90 61 224.2)">0.5</text>
<text x="93.5" y="226.5" transform="rotate(-90 93.5 226.5)">28.5</text>
<text x="97.8" y="226.5" transform="rotate(-90 97.8 226.5)">32.3</text>
<text x="107.9" y="226.5" transform="rotate(-90 107.9 226.5)">44.5</text>
<text x="112.2" y="223" transform="rotate(-90 112.2 223)">45</text>
<text x="129.8" y="226.5" transform="rotate(-90 129.8 226.5)">64.5</text>
<text x="142.5" y="226.5" transform="rotate(-90 142.5 226.5)">77.3</text>
<text x="152.9" y="226.5" transform="rotate(-90 152.9 226.5)">89.5</text>
<text x="157.2" y="223" transform="rotate(-90 157.2 223)">90</text>
<text x="200.8" y="225.3" transform="rotate(-90 200.8 225.3)">135</text>
<text x="247.2" y="225.3" transform="rotate(-90 247.2 225.3)">180</text>
<text x="292.1" y="225.3" transform="rotate(-90 292.1 225.3)">225</text>
<text x="375.3" y="225.1">SECTION A-A</text>
<text x="165.8" y="228.8" transform="rotate(-90 165.8 228.8)">100.5</text>
<text x="187.5" y="228.8" transform="rotate(-90 187.5 228.8)">122.3</text>
<text x="196.5" y="228.8" transform="rotate(-90 196.5 228.8)">134.5</text>
<text x="205.1" y="228.8" transform="rotate(-90 205.1 228.8)">136.5</text>
<text x="232.5" y="228.8" transform="rotate(-90 232.5 228.8)">167.3</text>
<text x="237.8" y="228.8" transform="rotate(-90 237.8 228.8)">172.5</text>
<text x="242.9" y="228.8" transform="rotate(-90 242.9 228.8)">179.5</text>
<text x="273.5" y="228.8" transform="rotate(-90 273.5 228.8)">208.5</text>
<text x="277.8" y="228.8" transform="rotate(-90 277.8 228.8)">212.3</text>
<text x="288" y="228.8" transform="rotate(-90 288 228.8)">224.5</text>
<text x="307.3" y="228.8" transform="rotate(-90 307.3 228.8)">244.5</text>
<text x="377.8" y="229.2">SCALE 1 : 1</text>
<text x="97.1" y="238">12 Typ x 12Plc.</text>
<text x="92.6" y="242.2">Laminated core</text>
<text x="92.6" y="246.4">Items 1 and 2</text>
<text x="185.8" y="256.8">12</text>
<text x="190.5" y="254.2">+0.3</text>
<text x="204.8" y="256.8">13</text>
<text x="212" y="254.2">0</text>
<text x="193" y="259.2">0</text>
<text x="210" y="259.2">-0.3</text>
<text x="136.6" y="276">SCALE 2.5 : 1</text>
<text x="140.1" y="271.8">DETAIL A</text>
<text x="141.3" y="280.8">TypX12</text>
</g>
<text font-size="4" x="400.8" y="284.8">11</text>
<text font-size="3.9" x="332" y="284.9">A3</text>
<text font-size="3.5" x="282.5" y="286">1:1</text>
<g font-size="2.8">
<text x="223" y="249.6">UNLESS OTHERWISE</text>
<text x="266.5" y="250.1">PROJECT</text>
<text x="223" y="252.4">SPECIFIED DIMENSIONS</text>
<text x="223" y="255.2">ARE IN MM.</text>
<text x="221.6" y="259.5">GENERAL TOLERANCES ARE:</text>
<text x="273.8" y="260.2">APPROVALS</text>
<text x="304.8" y="260.8">DATE</text>
<text x="318.9" y="260.7">SIGN</text>
<text x="222.3" y="266.6">DECIMALS</text>
<text x="224.3" y="269.5">0.3</text>
<text x="245.5" y="265.7">ANGLES</text>
<text x="248.3" y="268.5">1</text>
<text x="266.9" y="269.8">DESIGNED</text>
<text x="267.5" y="265">DRAWN</text>
<text x="286.6" y="265.1">Yossi B.</text>
<text x="303.3" y="265.1">02/11/10</text>
<text x="303.5" y="270">02/11/10</text>
<text x="333.2" y="265.4">TITLE</text>
<text x="222.6" y="275.6">MATERIAL:</text>
<text x="266.3" y="274.7">CHECKED</text>
<text x="286.5" y="275.3">Giora A.</text>
<text x="286.9" y="270">Yossi B.</text>
<text x="303.7" y="275.2">02/11/10</text>
<text x="266.8" y="279.8">Third Angle Projection</text>
<text x="299.1" y="280.1">Do not Scale Drawing</text>
<text x="333" y="280.7">SIZE</text>
<text x="341.5" y="280.2">DWG. NO.</text>
<text x="399.6" y="279.7">REV.</text>
<text x="268.3" y="284.9">SCALE</text>
<text x="303.6" y="284.9">SHEET 2 OF 2</text>
</g>
<g font-size="2.5">
<text x="34.7" y="8.2">1</text>
<text x="84.3" y="8.2">2</text>
<text x="134.2" y="8.2">3</text>
<text x="184.2" y="8.2">4</text>
<text x="234.2" y="8.2">5</text>
<text x="284.2" y="8.2">6</text>
<text x="334.3" y="8.2">7</text>
<text x="384.2" y="8.2">8</text>
<text x="6.7" y="24.2">A</text>
<text x="411.7" y="24.2">A</text>
<text x="6.7" y="74.2">B</text>
<text x="411.7" y="74.2">B</text>
<text x="6.7" y="124.2">C</text>
<text x="411.7" y="124.2">C</text>
<text x="6.7" y="174.2">D</text>
<text x="411.7" y="174.2">D</text>
<text x="6.7" y="224.2">E</text>
<text x="6.7" y="274.2">F</text>
<text x="34.7" y="290.2">1</text>
<text x="84.3" y="290.2">2</text>
<text x="134.2" y="290.2">3</text>
<text x="184.2" y="290.2">4</text>
</g>
</svg>
